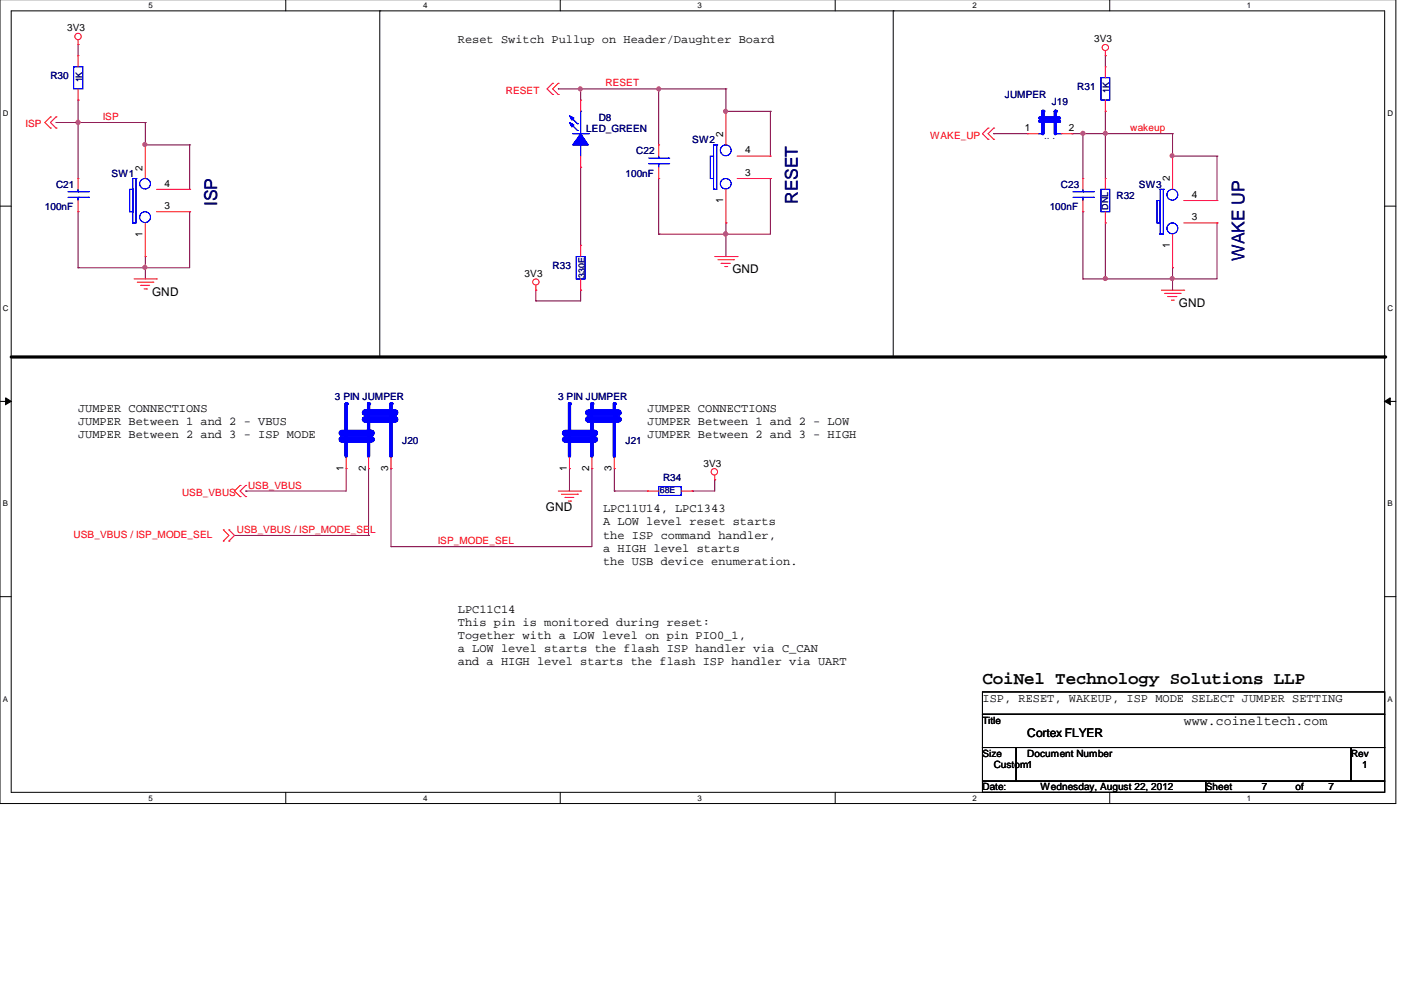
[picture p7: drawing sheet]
<svg xmlns="http://www.w3.org/2000/svg" width="297mm" height="210mm" viewBox="0 0 297 210" stroke-linecap="round" stroke-linejoin="round" font-family="sans-serif">
<path d="M0 -.1v170.1h295.3v-170.1M2.4 2.3h290.5v165.4h-290.5z" fill="none" stroke="#000" stroke-width=".21"/>
<g fill="#fff">
<path d="M31.4 .2h.9v1.8h-.9z"/>
<path d="M31.4 167.9h.9v1.8h-.9z"/>
</g>
<path d="M60.5 0v2.3M60.5 167.7v2.3" fill="none" stroke="#000" stroke-width=".21"/>
<g fill="#fff">
<path d="M89.5 .2h.8v1.8h-.8z"/>
<path d="M89.5 167.9h.8v1.8h-.8z"/>
</g>
<path d="M118.5 0v2.3M118.5 167.7v2.3" fill="none" stroke="#000" stroke-width=".21"/>
<g fill="#fff">
<path d="M147.6 .2h.8v1.8h-.8z"/>
<path d="M147.6 167.9h.8v1.8h-.8z"/>
</g>
<path d="M176.7 0v2.3M176.7 167.7v2.3" fill="none" stroke="#000" stroke-width=".21"/>
<g fill="#fff">
<path d="M205.7 .2h.9v1.8h-.9z"/>
<path d="M205.7 167.9h.9v1.8h-.9z"/>
</g>
<path d="M234.8 0v2.3M234.8 167.7v2.3" fill="none" stroke="#000" stroke-width=".21"/>
<g fill="#fff">
<path d="M263.8 .2h.9v1.8h-.9z"/>
<path d="M263.8 167.9h.9v1.8h-.9z"/>
<path d="M.6 23h1.1v1.7h-1.1z"/>
<path d="M293.5 23h1.1v1.7h-1.1z"/>
<path d="M.6 64.3h1.1v1.8h-1.1z"/>
<path d="M293.5 64.3h1.1v1.8h-1.1z"/>
</g>
<path d="M0 43.6h2.4M292.9 43.6h2.4" fill="none" stroke="#000" stroke-width=".21"/>
<g fill="#fff">
<path d="M.6 105.6h1v1.8h-1z"/>
<path d="M293.5 105.6h1.1v1.8h-1.1z"/>
</g>
<path d="M0 84.9h2.4M292.9 84.9h2.4" fill="none" stroke="#000" stroke-width=".21"/>
<path d="M1.2 84.2l1.2 .7-1.2 .7zM292.9 84.9l1.2-.7v1.4z" fill="#000" stroke="#000" stroke-width=".21"/>
<g fill="#fff">
<path d="M.6 146.9h1v1.8h-1z"/>
<path d="M293.5 146.9h1.1v1.8h-1.1z"/>
</g>
<g fill="none" stroke="#000" stroke-width=".21">
<path d="M80.3 2.3h.1M80.3 2.3v73.2M189 2.3h.1M189 2.3v73.2M0 126.3h2.4M292.9 126.3h2.4M207.9 146.4h85v4.7h-85zM207.9 151.1h85v7.1h-85zM207.9 158.2h7.1v7.1h-7.1zM215 158.2h70.8v7.1h-70.8zM285.8 158.2h7.1v7.1h-7.1zM207.9 165.3h47.2v2.4h-47.2z"/>
<path d="M255.1 165.3h37.8v2.4h-37.8z"/>
</g>
<path d="M2.4 75.5h290.5" fill="none" stroke="#000" stroke-width=".68"/>
<circle cx="292.9" cy="75.5" r=".34" fill="#000"/>
<g fill="none" stroke="#800040" stroke-width=".21">
<path d="M16.5 9.4h.1M16.5 9.4v2.4M118.1 18.8h.1M118.1 18.8h35.5M122.9 18.8h.1M122.9 18.8v2.4M139.4 18.8h.1M139.4 18.8v11.9M153.6 18.8h.1M153.6 18.8v4.8M233.8 11.8h.1M233.8 11.8v2.4"/>
<path d="M11.9 25.9h.1M11.9 25.9h18.8M16.5 21.2h.1M16.5 25.9h.1M16.5 21.2v16.6M30.7 30.7h.1M30.7 25.9h.1M30.7 30.7h9.4M30.7 25.9v4.8M40.1 30.7h.1M40.1 30.7v9.4M122.9 35.4h.1"/>
<path d="M122.9 35.4v16.5M139.4 37.8h.1M139.4 37.8v11.7M153.6 23.6h.1M153.6 23.6h9.4M163 23.6h.1M163 37.8h.1M163 23.6v9.4M163 37.8v11.7h-23.6M210.2 28.3h.1M210.2 28.3h7.1M226.8 28.3h.1"/>
<path d="M226.8 28.3h21.3M229.1 28.3h.1M229.1 28.3v9.5M233.8 23.6h.1M233.8 28.3h.1M233.8 23.6v14.2M248.1 33h.1M248.1 28.3h.1M248.1 33h9.4M248.1 28.3v4.7M257.5 33h.1M257.5 33v9.4"/>
<path d="M16.5 56.7h.1M16.5 44.8h.1M16.5 44.8v11.9M30.7 54.3h.1M30.7 56.7h.1M30.7 54.3v4.7M40.1 44.8h.1M40.1 44.8v11.9h-23.6M139.4 49.5h.1M153.6 49.5h.1M153.6 47.2h.1M153.6 47.2v7.1"/>
<path d="M229.1 44.8h.1M229.1 59h.1M229.1 44.8v14.2M233.8 59h.1M233.8 47.2h.1M233.8 47.2v11.8M248.1 56.7h.1M248.1 59h.1M248.1 56.7v4.7M257.5 47.2h.1M257.5 47.2v11.8h-28.4M113.4 63.7h.1"/>
<path d="M113.4 61.4h.1M113.4 61.4v2.3M122.9 61.4h.1M122.9 61.4v2.3h-9.5M73.2 99.2h.1M73.2 99.2v4.7h-21.2M78 99.2h.1M78 99.2v14.1M82.7 99.2h.1M82.7 99.2v16.5M120.5 99.2h.1M120.5 99.2v4.7"/>
<path d="M125.2 99.2h.1M125.2 99.2v16.5h-42.5M130 99.2h.1M130 99.2v4.7M49.6 113.3h28.4M52 103.9h.1M78 113.3h.1M82.7 115.7h.1M130 103.9h.1M130 103.9h7M146.5 103.9h.1M151.2 101.5h.1"/>
<path d="M151.2 101.5v2.4h-4.7"/>
</g>
<g fill="#f0f" stroke="#f0f" stroke-width=".21">
<circle cx="30.6" cy="30.6" r=".42"/>
<circle cx="16.5" cy="25.9" r=".45"/>
<circle cx="30.6" cy="56.6" r=".42"/>
<circle cx="153.5" cy="23.6" r=".42"/>
<circle cx="153.5" cy="49.5" r=".45"/>
<circle cx="139.4" cy="18.8" r=".42"/>
<circle cx="122.8" cy="18.8" r=".42"/>
<circle cx="248" cy="32.9" r=".42"/>
<circle cx="233.8" cy="28.2" r=".42"/>
<circle cx="233.8" cy="58.9" r=".42"/>
<circle cx="248" cy="58.9" r=".42"/>
<circle cx="229.1" cy="28.2" r=".42"/>
</g>
<g fill="none" stroke="#f00" stroke-width=".21">
<path d="M16.5 9.4h.1M16.5 11.8h.1M16.5 8.5v.9M16.5 11.8v2.4M16.5 18.8v2.4M116.9 17.6h.1M116.9 20h.1M116.9 17.6l-1.2 1.2 1.2 1.2M118.1 17.6h.1M118.1 20h.1M118.1 17.6l-1.2 1.2 1.2 1.2M233.8 11.8h.1"/>
<path d="M233.8 10.8v1M10.7 24.7h.1M10.7 27.1h.1M10.7 24.7l-1.2 1.2 1.2 1.2M11.9 24.7h.1M11.9 27.1h.1M11.9 24.7l-1.2 1.2 1.2 1.2M16.5 21.2h.1M30.7 30.7h.1M30.7 30.7v7.1M153.6 23.6h.1M153.6 23.6v7.1"/>
<path d="M156 37.8h7M156 33h7M163 37.8h.1M163 33h.1M209 27.1h.1M209 29.5h.1M209 27.1l-1.1 1.2 1.1 1.2M210.2 27.1h.1M210.2 29.5h.1M210.2 27.1l-1.2 1.2 1.2 1.2M229.1 37.8h.1M229.1 37.8v2.3"/>
<path d="M28.4 59h4.7M29 59.7h3.3M30.7 54.3h.1M30.7 47.2v7.1M32.3 59.7h.1M33.1 59h.1M33.1 44.8h7M33.1 40.1h7M40.1 44.8h.1M40.1 40.1h.1M151.2 54.3h4.8M151.9 55h3.3"/>
<path d="M152.6 55.7h.1M152.6 55.7h1.9M153.3 56.4h.5M153.6 47.2h.1M153.6 40.1v7.1M153.8 56.4h.1M155.2 55h.1M156 54.3h.1M229.1 44.8h.1M229.1 42.4v2.4M29.8 60.4h.1M29.8 60.4h1.9"/>
<path d="M30.5 61.1h.5M31 61.1h.1M113.4 61.4h.1M113.4 60.4v1M245.7 61.4h4.7M246.4 62.1h3.3M247.1 62.8h.1M247.1 62.8h1.9M247.8 63.5h.4M248.2 63.5h.1M249.7 62.1h.1M250.4 61.4h.1"/>
<path d="M47.2 112.1h.1M47.2 114.5h.1M47.2 112.1l1.2 1.2-1.2 1.2M48.4 114.5h.1M48.4 112.1h.1M48.4 112.1l1.2 1.2-1.2 1.2M50.8 102.7h.1M50.8 105.1h.1M50.8 102.7l-1.2 1.2 1.2 1.2M52 102.7h.1M52 105.1h.1M52 102.7l-1.2 1.2 1.2 1.2"/>
<path d="M118.1 103.9h4.8M118.8 104.6h3.4M119.5 105.3h.1M119.5 105.3h1.9M120.2 106h.5M120.7 106h.1M122.2 104.6h.1M122.9 103.9h.1M137 103.9h.1M137 103.9h2.4M144.1 103.9h2.4M146.5 103.9h.1"/>
<path d="M151.2 101.5h.1M151.2 100.6v.9"/>
<circle cx="16.5" cy="7.7" r=".68"/>
<circle cx="233.9" cy="10.1" r=".66"/>
<circle cx="113.4" cy="59.7" r=".66"/>
<circle cx="151.1" cy="99.8" r=".68"/>
</g>
<g fill="none" stroke="#00f" stroke-width=".21">
<path d="M15.6 14.2h1.9v4.6h-1.9zM28.1 37.8h.1M28.1 37.8h.7M28.1 37.8v9.4M28.8 37.8h.1M28.8 37.8v9.4h-.7M150.3 33h.7v4.8h-.7zM151 30.7h.1M151 30.7h.6M151 30.7v9.4M151.6 30.7h.1M151.6 30.7v9.4h-.6"/>
<path d="M27.4 40.1h.7v4.7h-.7zM28.1 47.2h.1M151 40.1h.1M227 41.8h4.3M227 40.6h4.3M229.1 40.6h.1M229.1 41.8h.1M229.1 40.1v.5M229.1 41.8v.6M231.3 41.8h.1M231.3 40.6h.1M139.4 103h4.7v1.8h-4.7z"/>
<circle cx="30.7" cy="38.9" r="1.12"/>
<circle cx="153.5" cy="31.8" r="1.14"/>
<circle cx="153.6" cy="38.9" r="1.12"/>
<circle cx="30.7" cy="45.9" r="1.14"/>
</g>
<path d="M82.7 85.4v11.1" fill="none" stroke="#00f" stroke-width=".68"/>
<circle cx="82.7" cy="85.4" r=".34" fill="#00f"/>
<path d="M78 85.4v11.1" fill="none" stroke="#00f" stroke-width=".68"/>
<circle cx="78" cy="85.4" r=".34" fill="#00f"/>
<path d="M73.2 85.4v11.1" fill="none" stroke="#00f" stroke-width=".68"/>
<circle cx="73.2" cy="85.4" r=".34" fill="#00f"/>
<path d="M77.2 87.3h6.2" fill="none" stroke="#00f" stroke-width="1.4"/>
<circle cx="83.4" cy="87.3" r=".68" fill="#00f"/>
<path d="M77.2 88.7h6.2" fill="none" stroke="#00f" stroke-width="1.4"/>
<circle cx="83.4" cy="88.7" r=".68" fill="#00f"/>
<path d="M72.3 91.6h6.1" fill="none" stroke="#00f" stroke-width="1.4"/>
<circle cx="78.4" cy="91.6" r=".68" fill="#00f"/>
<path d="M72.3 93h6.1" fill="none" stroke="#00f" stroke-width="1.4"/>
<circle cx="78.4" cy="93" r=".68" fill="#00f"/>
<path d="M82.7 85.4v11.1" fill="none" stroke="#00f" stroke-width=".68"/>
<circle cx="82.7" cy="85.4" r=".34" fill="#00f"/>
<path d="M78 85.4v11.1" fill="none" stroke="#00f" stroke-width=".68"/>
<circle cx="78" cy="85.4" r=".34" fill="#00f"/>
<path d="M73.2 85.4v11.1" fill="none" stroke="#00f" stroke-width=".68"/>
<circle cx="73.2" cy="85.4" r=".34" fill="#00f"/>
<path d="M77.2 87.3h6.2" fill="none" stroke="#00f" stroke-width="1.4"/>
<circle cx="83.4" cy="87.3" r=".68" fill="#00f"/>
<path d="M77.2 88.7h6.2" fill="none" stroke="#00f" stroke-width="1.4"/>
<circle cx="83.4" cy="88.7" r=".68" fill="#00f"/>
<path d="M72.3 91.6h6.1" fill="none" stroke="#00f" stroke-width="1.4"/>
<circle cx="78.4" cy="91.6" r=".68" fill="#00f"/>
<path d="M72.3 93h6.1" fill="none" stroke="#00f" stroke-width="1.4"/>
<circle cx="78.4" cy="93" r=".68" fill="#00f"/>
<g fill="none" stroke="#f00" stroke-width=".21">
<path d="M233.8 14.2h.1M233.8 14.2v2.2M122.9 35.4h.1M122.9 21.2h.1M122.9 21.2v2.4M122.9 33v2.4M233.8 23.6h.1M233.8 21.2v2.4M248.1 33h.1M248.1 33v7.1M248.1 56.7h.1M248.1 49.5v7.2"/>
<path d="M250.4 47.2h7.1M250.4 42.4h7.1M257.5 47.2h.1M257.5 42.4h.1M73.2 99.2h.1M73.2 96.8v2.4M78 99.2h.1M78 96.8v2.4M82.7 99.2h.1M82.7 96.8v2.4"/>
</g>
<g fill="none" stroke="#00f" stroke-width=".21">
<path d="M232.9 16.4h1.9v4.8h-1.9zM120.7 26.2l1.5 1.4M120.7 24.7l1.5 1.5M121.2 28.3h3.3M122.2 27.6h.1M122.2 26.2h.1M122.9 30.7h.1M122.9 23.6h.1M122.9 23.6v4.7M122.9 30.7v2.3M124.5 28.3h.1M244.8 42.4h.6v4.8h-.6z"/>
<path d="M245.4 40.1h.1M245.4 49.5h.1M245.4 40.1h.7M245.4 40.1v9.4M246.1 40.1h.1M246.1 40.1v9.4h-.7"/>
<circle cx="248" cy="48.3" r="1.14"/>
<circle cx="248" cy="41.2" r="1.14"/>
</g>
<g fill="#00f" stroke="#00f" stroke-width=".21">
<path d="M122.9 28.3l1.6 2.4h-3.3z" fill-rule="evenodd"/>
<path d="M120.5 24.5l.9 .5-.4 .4z" fill-rule="evenodd"/>
<path d="M120.5 25.9l.9 .5-.4 .5z" fill-rule="evenodd"/>
<path d="M122.9 28.3l1.6 2.4h-3.3z" fill-rule="evenodd"/>
<path d="M120.5 24.5l.9 .5-.4 .4z" fill-rule="evenodd"/>
<path d="M120.5 25.9l.9 .5-.4 .5z" fill-rule="evenodd"/>
</g>
<path d="M223.3 23.6v4.7" fill="none" stroke="#00f" stroke-width=".68"/>
<circle cx="223.3" cy="23.6" r=".34" fill="#00f"/>
<path d="M220.6 23.6v4.7" fill="none" stroke="#00f" stroke-width=".68"/>
<circle cx="220.6" cy="23.6" r=".34" fill="#00f"/>
<path d="M220 25.7h3.9" fill="none" stroke="#00f" stroke-width=".68"/>
<circle cx="223.9" cy="25.7" r=".34" fill="#00f"/>
<path d="M220 25h3.9" fill="none" stroke="#00f" stroke-width=".68"/>
<circle cx="223.9" cy="25" r=".34" fill="#00f"/>
<path d="M219.7 28.3h.1M219.7 28.3h.9M223.3 28.3h1.2M224.5 28.3h.1" fill="none" stroke="#00f" stroke-width=".21"/>
<path d="M223.3 23.6v4.7" fill="none" stroke="#00f" stroke-width=".68"/>
<circle cx="223.3" cy="23.6" r=".34" fill="#00f"/>
<path d="M220.6 23.6v4.7" fill="none" stroke="#00f" stroke-width=".68"/>
<circle cx="220.6" cy="23.6" r=".34" fill="#00f"/>
<path d="M220 25.7h3.9" fill="none" stroke="#00f" stroke-width=".68"/>
<circle cx="223.9" cy="25.7" r=".34" fill="#00f"/>
<path d="M220 25h3.9" fill="none" stroke="#00f" stroke-width=".68"/>
<circle cx="223.9" cy="25" r=".34" fill="#00f"/>
<g fill="none" stroke="#00f" stroke-width=".21">
<path d="M137.2 34.6h4.3M137.2 33.5h4.3M139.4 33.5h.1M139.4 34.6h.1M139.4 33v.5M139.4 34.6v.8M141.5 34.6h.1M141.5 33.5h.1M219.7 28.3h.1M219.7 28.3h.9M223.3 28.3h1.2M224.5 28.3h.1"/>
<path d="M121.9 54.3h1.9v4.7h-1.9zM232.9 40.1h1.9v4.7h-1.9z"/>
</g>
<g fill="none" stroke="#f00" stroke-width=".21">
<path d="M139.4 30.7h.1M139.4 37.8h.1M139.4 30.7v2.3M139.4 35.4v2.4M217.3 28.3h.1M217.3 28.3h2.4M224.5 28.3h2.3M226.8 28.3h.1M233.8 37.8h.1M233.8 37.8v2.3M122.9 51.9h.1M122.9 51.9v2.4"/>
<path d="M122.9 59v2.4M233.8 47.2h.1M233.8 44.8v2.4M122.9 61.4h.1"/>
</g>
<path d="M130 85.4v11.1" fill="none" stroke="#00f" stroke-width=".68"/>
<circle cx="130" cy="85.4" r=".34" fill="#00f"/>
<path d="M125.2 85.4v11.1" fill="none" stroke="#00f" stroke-width=".68"/>
<circle cx="125.2" cy="85.4" r=".34" fill="#00f"/>
<path d="M120.5 85.4v11.1" fill="none" stroke="#00f" stroke-width=".68"/>
<circle cx="120.5" cy="85.4" r=".34" fill="#00f"/>
<path d="M124.5 87.3h6.1" fill="none" stroke="#00f" stroke-width="1.4"/>
<circle cx="130.6" cy="87.3" r=".68" fill="#00f"/>
<path d="M124.5 88.7h6.1" fill="none" stroke="#00f" stroke-width="1.4"/>
<circle cx="130.6" cy="88.7" r=".68" fill="#00f"/>
<path d="M119.5 91.6h6.1" fill="none" stroke="#00f" stroke-width="1.4"/>
<circle cx="125.6" cy="91.6" r=".68" fill="#00f"/>
<path d="M119.5 93h6.1" fill="none" stroke="#00f" stroke-width="1.4"/>
<circle cx="125.6" cy="93" r=".68" fill="#00f"/>
<path d="M130 85.4v11.1" fill="none" stroke="#00f" stroke-width=".68"/>
<circle cx="130" cy="85.4" r=".34" fill="#00f"/>
<path d="M125.2 85.4v11.1" fill="none" stroke="#00f" stroke-width=".68"/>
<circle cx="125.2" cy="85.4" r=".34" fill="#00f"/>
<path d="M120.5 85.4v11.1" fill="none" stroke="#00f" stroke-width=".68"/>
<circle cx="120.5" cy="85.4" r=".34" fill="#00f"/>
<path d="M124.5 87.3h6.1" fill="none" stroke="#00f" stroke-width="1.4"/>
<circle cx="130.6" cy="87.3" r=".68" fill="#00f"/>
<path d="M124.5 88.7h6.1" fill="none" stroke="#00f" stroke-width="1.4"/>
<circle cx="130.6" cy="88.7" r=".68" fill="#00f"/>
<path d="M119.5 91.6h6.1" fill="none" stroke="#00f" stroke-width="1.4"/>
<circle cx="125.6" cy="91.6" r=".68" fill="#00f"/>
<path d="M119.5 93h6.1" fill="none" stroke="#00f" stroke-width="1.4"/>
<circle cx="125.6" cy="93" r=".68" fill="#00f"/>
<path d="M16.5 37.8h.1M16.5 37.8v2.3M16.5 44.8h.1M16.5 42.4v2.4M120.5 99.2h.1M120.5 96.8v2.4M125.2 99.2h.1M125.2 96.8v2.4M130 99.2h.1M130 96.8v2.4" fill="none" stroke="#f00" stroke-width=".21"/>
<path d="M14.4 41.8h4.3M14.4 40.6h4.3M16.5 40.6h.1M16.5 41.8h.1M16.5 40.1v.5M16.5 41.8v.6M18.7 41.8h.1M18.7 40.6h.1" fill="none" stroke="#00f" stroke-width=".21"/>
<g fill="#f0f" stroke="#f0f" stroke-width=".21">
<circle cx="30.6" cy="30.6" r=".42"/>
<circle cx="16.5" cy="25.9" r=".45"/>
<circle cx="30.6" cy="56.6" r=".42"/>
<circle cx="153.5" cy="23.6" r=".42"/>
<circle cx="153.5" cy="49.5" r=".45"/>
<circle cx="139.4" cy="18.8" r=".42"/>
<circle cx="122.8" cy="18.8" r=".42"/>
<circle cx="248" cy="32.9" r=".42"/>
<circle cx="233.8" cy="28.2" r=".42"/>
<circle cx="233.8" cy="58.9" r=".42"/>
<circle cx="248" cy="58.9" r=".42"/>
<circle cx="229.1" cy="28.2" r=".42"/>
</g>
<g font-size="3.7" fill="#000080">
<text x="46" y="43.6" transform="rotate(-90 46 43.6)">ISP</text>
<text x="168.8" y="43.2" transform="rotate(-90 168.8 43.2)">RESET</text>
<text x="263.3" y="55.2" transform="rotate(-90 263.3 55.2)">WAKE UP</text>
</g>
<text font-size="3.7" x="207.9" y="144.8">CoiNel Technology Solutions LLP</text>
<text font-size="2.8" x="250.4" y="153.4">www.coineltech.com</text>
<g font-size="2.5">
<text x="96.9" y="9.2">Reset Switch Pullup on Header/Daughter Board</text>
<text x="154.9" y="57.8">GND</text>
<text x="32.2" y="62.6">GND</text>
<text x="249.4" y="64.9">GND</text>
<text x="16.5" y="87.1">JUMPER CONNECTIONS</text>
<text x="16.5" y="89.9">JUMPER Between 1 and 2 - VBUS</text>
<text x="137" y="87.1">JUMPER CONNECTIONS</text>
<text x="137" y="89.9">JUMPER Between 1 and 2 - LOW</text>
<text x="16.5" y="92.7">JUMPER Between 2 and 3 - ISP MODE</text>
<text x="137" y="92.7">JUMPER Between 2 and 3 - HIGH</text>
<text x="115.5" y="108.1">GND</text>
<text x="127.6" y="108.4">LPC11U14, LPC1343</text>
<text x="127.6" y="111.2">A LOW level reset starts</text>
<text x="127.6" y="114">the ISP command handler,</text>
<text x="127.6" y="116.8">a HIGH level starts</text>
<text x="127.6" y="119.6">the USB device enumeration.</text>
<text x="96.9" y="129.6">LPC11C14</text>
<text x="96.9" y="132.4">This pin is monitored during reset:</text>
<text x="96.9" y="135.2">Together with a LOW level on pin PIO0_1,</text>
<text x="96.9" y="138">a LOW level starts the flash ISP handler via C_CAN</text>
<text x="96.9" y="140.8">and a HIGH level starts the flash ISP handler via UART</text>
<text x="207.9" y="148.5">ISP, RESET, WAKEUP, ISP MODE SELECT JUMPER SETTING</text>
<text x="217.3" y="155.9">Cortex FLYER</text>
</g>
<g font-size="2.1">
<text x="14.2" y="6.6">3V3</text>
<text x="231.5" y="9">3V3</text>
<text x="153" y="29" transform="rotate(-90 153 29)">2</text>
<text x="216.8" y="27.7">1</text>
<text x="226.1" y="27.7">2</text>
<text x="157.6" y="32.4">4</text>
<text x="30.1" y="36.1" transform="rotate(-90 30.1 36.1)">2</text>
<text x="34.8" y="39.5">4</text>
<text x="157.6" y="37.2">3</text>
<text x="247.5" y="38.4" transform="rotate(-90 247.5 38.4)">2</text>
<text x="252.1" y="41.8">4</text>
<text x="34.8" y="44.2">3</text>
<text x="153" y="42.9" transform="rotate(-90 153 42.9)">1</text>
<text x="252.1" y="46.6">3</text>
<text x="30.1" y="50.1" transform="rotate(-90 30.1 50.1)">1</text>
<text x="247.5" y="52.4" transform="rotate(-90 247.5 52.4)">1</text>
<text x="111" y="58.6">3V3</text>
<text x="72.6" y="99.7" transform="rotate(-90 72.6 99.7)">1</text>
<text x="77.4" y="99.7" transform="rotate(-90 77.4 99.7)">2</text>
<text x="82.1" y="99.7" transform="rotate(-90 82.1 99.7)">3</text>
<text x="119.9" y="99.7" transform="rotate(-90 119.9 99.7)">1</text>
<text x="124.6" y="99.7" transform="rotate(-90 124.6 99.7)">2</text>
<text x="129.4" y="99.7" transform="rotate(-90 129.4 99.7)">3</text>
<text x="148.8" y="98.7">3V3</text>
<text x="207.9" y="153.1">Title</text>
<text x="207.9" y="160.1">Size</text>
<text x="217.3" y="160.1">Document Number</text>
<text x="285.8" y="160.1">Rev</text>
<text x="207.9" y="167.2">Date:</text>
<text x="210.2" y="162.5">Custom1</text>
<text x="220.1" y="167.2">Wednesday, August 22, 2012</text>
<text x="255.1" y="167.2">Sheet</text>
<text x="267" y="167.2">7</text>
<text x="274.1" y="167.2">of</text>
<text x="281.1" y="167.2">7</text>
<text x="288.2" y="162.5">1</text>
</g>
<g font-size="2.1" fill="#000080">
<text x="10.7" y="16.8">R30</text>
<text x="212.6" y="20.8">JUMPER</text>
<text x="222.5" y="22.2">J19</text>
<text x="227.9" y="19.1">R31</text>
<text x="124" y="27.9">LED_GREEN</text>
<text x="126.7" y="25.5">D8</text>
<text x="134.6" y="32.6">C22</text>
<text x="146.5" y="30.2">SW2</text>
<text x="11.9" y="39.7">C21</text>
<text x="23.6" y="37.4">SW1</text>
<text x="132.3" y="37.4">100nF</text>
<text x="224.5" y="39.7">C23</text>
<text x="241" y="39.7">SW3</text>
<text x="9.5" y="44.4">100nF</text>
<text x="222.1" y="44.4">100nF</text>
<text x="236.2" y="42">R32</text>
<text x="116.9" y="56.9">R33</text>
<text x="70.9" y="84.6">3 PIN JUMPER</text>
<text x="118.1" y="84.6">3 PIN JUMPER</text>
<text x="85.1" y="94">J20</text>
<text x="132.3" y="94">J21</text>
<text x="140.3" y="101.8">R34</text>
</g>
<g font-size="2.1" fill="#f00">
<text x="107" y="19.8">RESET</text>
<text x="128.1" y="18.3">RESET</text>
<text x="5.4" y="26.9">ISP</text>
<text x="21.8" y="25.4">ISP</text>
<text x="196.8" y="29.3">WAKE_UP</text>
<text x="239.1" y="27.8">wakeup</text>
<text x="38.5" y="104.9">USB_VBUS</text>
<text x="52.5" y="103.4">USB_VBUS</text>
<text x="15.6" y="113.9">USB_VBUS / ISP_MODE_SEL</text>
<text x="50.1" y="112.8">USB_VBUS / ISP_MODE_SEL</text>
<text x="92.6" y="115.2">ISP_MODE_SEL</text>
</g>
<text font-size="2.1" fill="#004080" x="220.9" y="29.3">.. .</text>
<g font-size="1.9" fill="#000080">
<text x="17.4" y="17.5" transform="rotate(-90 17.4 17.5)">1K</text>
<text x="234.7" y="19.7" transform="rotate(-90 234.7 19.7)">1K</text>
<text x="234.4" y="44.4" transform="rotate(-90 234.4 44.4)">DNL</text>
<text x="123.7" y="58.8" transform="rotate(-90 123.7 58.8)">330E</text>
<text x="139.6" y="104.4">68E</text>
</g>
<g font-size="1.7">
<text x="31.4" y="1.7">5</text>
<text x="89.5" y="1.7">4</text>
<text x="147.6" y="1.7">3</text>
<text x="205.7" y="1.7">2</text>
<text x="263.8" y="1.7">1</text>
<text x=".6" y="24.5">D</text>
<text x="293.5" y="24.5">D</text>
<text x=".6" y="65.8">C</text>
<text x="293.5" y="65.8">C</text>
<text x=".6" y="107.1">B</text>
<text x="293.5" y="107.1">B</text>
<text x=".6" y="148.4">A</text>
<text x="293.5" y="148.4">A</text>
<text x="31.4" y="169.4">5</text>
<text x="89.5" y="169.4">4</text>
<text x="147.6" y="169.4">3</text>
<text x="205.7" y="169.4">2</text>
<text x="263.8" y="169.4">1</text>
</g>
</svg>
